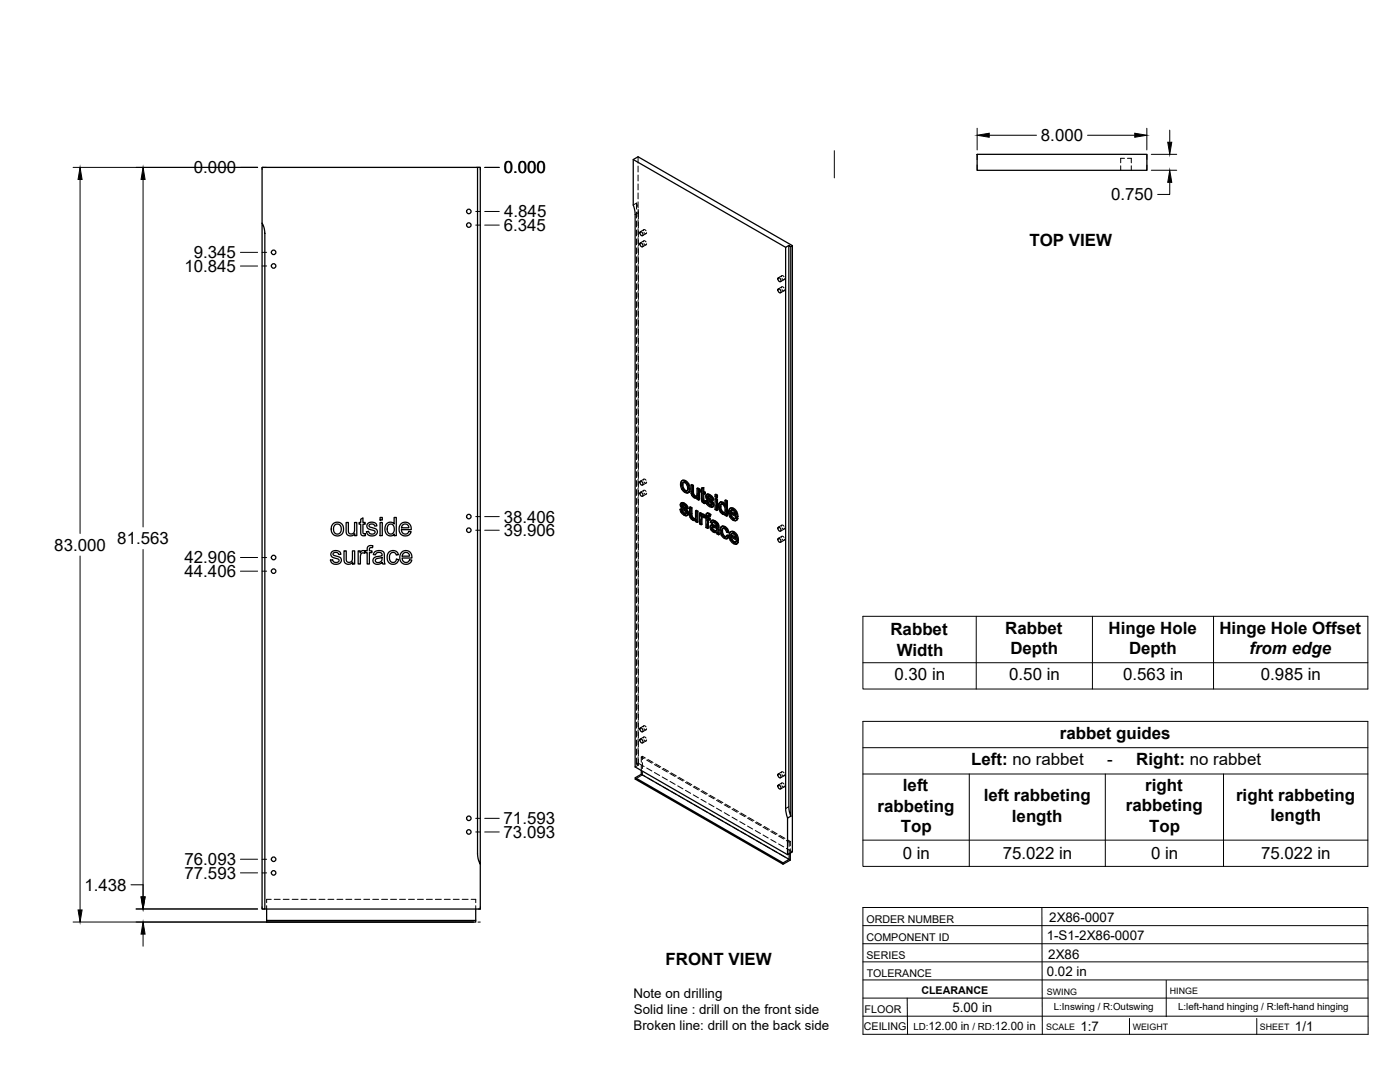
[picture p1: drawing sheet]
<svg xmlns="http://www.w3.org/2000/svg" width="559mm" height="432mm" viewBox="0 0 559 432" stroke-linecap="round" stroke-linejoin="round" font-family="sans-serif">
<!-- layer: Visible -->
<g fill="none" stroke="#000" stroke-width=".51">
<path d="M190.6 66.8h1.1v278.1l-.7-1.6-.4-2.5zM190.6 66.8h-86v22.2M252.8 63.7l60.8 35M390 61.6h67.8v6.4h-67.8zM104.6 89l.7 1.6 .4 2.5v269.7h-1.1zM255.6 96.9a.93 .93 0 0 1 .9 .6 .93 .93 0 0 1-.2 1l-.9-.8zM255.6 92.5a.93 .93 0 0 1 .9 .5 .93 .93 0 0 1-.2 1.1l-.9-.9zM314.9 98l.7 .4v227.3l-.7-3.8zM314.9 98l-1.3 .7v224M315.6 98.4l.7-.4v242l-2 1.1v-14.6l1.3-.8M316.3 98l-61.6-35.4-1.9 1.1v18.1l.7 3.8v220.5l60.8 35M310.6 115.3a.93 .93 0 0 1 1 .5 .93 .93 0 0 1-.3 1.1l-.8-.9z"/>
<path d="M310.6 110.8a.93 .93 0 0 1 1 .6 .93 .93 0 0 1-.3 1l-.8-.8zM255.6 196.5a.93 .93 0 0 1 .9 .5 .93 .93 0 0 1-.2 1.1l-.9-.9zM255.6 192a.93 .93 0 0 1 .9 .6 .93 .93 0 0 1-.2 1l-.9-.8zM272.2 191.8l.7-.2 .8 .2zM272.2 191.8a3.1 3.1 0 0 0 2.4 4.9l.3-.3M272.3 193.6l.3 1.5M272.6 195.1l.3-.2 .8 .8-.3 .2zM272.8 192.5l-.2 1M272.9 194.9l-.3-1.4-.3 .1 .1-.8a1.46 1.46 0 0 1 2 1.6l-.2 1.5h-.8M273.4 192l1 1a1.83 1.83 0 0 1 1 2M273.7 195.7l.5 .2M273.7 191.8l1.2 1.3"/>
<path d="M274.6 193.3l.5 1.9 .3-.2-.2 1.2M275.1 195.2l-.2 1.2 .3-.2-.6 .5M275.8 193.5l.7 .4 .3-.2v3.2M276.5 193.9v3.1l.3-.1 .3 .6M276.5 197.1l.3 .6 .3-.2 .5 .4M276.8 197.7l.4 .4h.9l-.3 .1M276.8 193.7l-.6-.3-.4 .1 .1 3.4 .9 1.6a1.04 1.04 0 0 0 1.5 .1M277.2 198.1l.6 .1M278.2 194.9l.6 .4 .4-.2v4.3l-.4 .2v-4.3M278.3 198.6v.7l.5 .3M278.3 198.6l-.3 .2M279.2 195.1l-.7-.4-.3 .2v2.6l-.4 .7"/>
<path d="M280 195.5l-.5 .1v.6l.5 .3v3.3l.6 .8 .7 .4 .3-.2-.1-.7-.6 .1M280 194.9l.9-.3v1.5M280.6 194.8v1.5l.3-.2 .6 .3M280.6 196.3l.6 .3 .3-.2v.6l-.3 .2v-.6M280.6 199.8l.7 .2M280.7 200l.8 .1M280.9 194.6l-.9 .3v1l-.5-.3M280.9 197v2.6M281.2 197.2l-.6-.3v2.8l.4 .1M281.6 199.9l.6 .2M282.1 197.4l.7-.2 .6 .2M282.3 198.3l.6 .5"/>
<path d="M282.4 198.6l.2 .3a1.68 1.68 0 0 1 1.7 1.1l.1 .2M282.4 197.2l-.4 .2M282.5 197.4h.9l.7 .6M282.5 199.9h-.9l.7 1.5 1.3 1 .9-.2M282.6 198.9l1.5 1.4 .3-.1 .4 .6M282.6 198v.1M282.7 198.4l-.4-.3 1 .3 .6 1 .6 .3M282.8 197.2l-.9 .3-.2 .9 .5 .9 1.7 1.7-.1 .7M283 197.6l.8 .6 .3-.2 .5 .7M283.8 198.2l.5 .7 .3-.2 .2 .8-.3 .2-.2-.8M285.4 199.1l.3-.2 .7 .3-.4 .2zM285.4 197.4l.3-.2 .7 .4-.4 .2z"/>
<path d="M285.4 199.1v4.2l.6 .4M285.4 197.4v.9l.6 .3M286.4 199.2v4.3l-.4 .2v-4.3M286.4 197.6v.8l-.4 .2v-.8M289.4 199.7l.6 .4 .3-.2v5.9l-.3 .2v-5.9M290.3 199.9l-.6-.4-.3 .2v2.1l-.5-.6M133 209a2.47 2.47 0 0 1 2.8-.4 2.47 2.47 0 0 1 1.3 2.5 2.49 2.49 0 0 1-1.1 2.4 2.49 2.49 0 0 1-2.6 .1l-.2-.2a3.2 3.2 0 0 1-.2-4.4zM133.7 209.5l.3-.2a2 2 0 0 1 2.3 1.4 2 2 0 0 1-1.2 2.4 2.04 2.04 0 0 1-2-1.3 2.04 2.04 0 0 1 .6-2.3zM137.3 219.8h.9v3a1.32 1.32 0 0 0 1.3 1.7 1.32 1.32 0 0 0 1.2-1.8v-2.9h.9v5.3h-.8v-.8a1.87 1.87 0 0 1-2.3 .9 1.87 1.87 0 0 1-1.2-2.1zM138.2 208.5h.8v2.9a1.31 1.31 0 0 0 1.3 1.7 1.31 1.31 0 0 0 1.2-1.8v-2.8h.9v5.3h-.8v-.8a1.87 1.87 0 0 1-2.2 .8 1.87 1.87 0 0 1-1.2-2zM143 219.8h.8v.8a1.27 1.27 0 0 1 2-.6l.8-.2v-.5a1.52 1.52 0 0 1 .7-1.5 1.52 1.52 0 0 1 1.5 0l-.1 .8a.81 .81 0 0 0-.9 0 .81 .81 0 0 0-.4 .8v.4h1.1v.7h-1.1v4.6h-.8v-4.6h-.8v-.4l-.3 .7-.4-.1a1.21 1.21 0 0 0-1.3 1.6v2.8h-.8zM144 207.2l.9-.5v1.8h.9v.7h-.9v3.5l.9 .3 .1 .8h-.7a1.16 1.16 0 0 1-1.2-1.6v-3h-.7v-.7h.7z"/>
<path d="M146.8 209a2.21 2.21 0 0 1 3.6 .9l-.8 .1a1.1 1.1 0 0 0-1.2-1 1.1 1.1 0 0 0-1 1.1l.7 .4a2.95 2.95 0 0 1 2.4 1.1 2.15 2.15 0 0 1-1.3 2.2 2.15 2.15 0 0 1-2.5-.6l-.4-1 .9-.2a1.23 1.23 0 0 0 1.2 1.2 1.23 1.23 0 0 0 1.2-1.2l-.8-.4a2.34 2.34 0 0 1-2.3-1.3zM151.7 208.5h.9v5.3h-.9zM151.7 206.5h.9v1h-.9zM154.2 209.1a2 2 0 0 1 3.1 0v-2.6h.9v7.3h-.8v-.7a2.16 2.16 0 0 1-2.7 .5 2.16 2.16 0 0 1-1.1-2.5zM155 209.5l.3-.2a1.8 1.8 0 0 1 1.9 .7 1.8 1.8 0 0 1 .1 2l-.1 .2a1.45 1.45 0 0 1-1.8 .8 1.45 1.45 0 0 1-.9-1.9zM160 209.1a2.45 2.45 0 0 1 2.9-.4 2.45 2.45 0 0 1 1.2 2.7h-3.9l.1 .7a1.49 1.49 0 0 0 1.5 1 1.49 1.49 0 0 0 1.4-1l.9 .1a2.57 2.57 0 0 1-3.5 1.4 2.57 2.57 0 0 1-1.1-3.6zM160.7 209.5l.6-.3a1.45 1.45 0 0 1 1.9 1.4h-2.9zM271.4 203.3l.6 .2M271.9 200.8l.8-.2 .5 .2M272 203.5l.4-.2 .2 .9-.3 .1zM272.1 201.7l.7 .5M272.2 202l.2 .4a1.68 1.68 0 0 1 1.7 1l.2 .2"/>
<path d="M272.3 200.6l-.5 .2M272.3 204.3l.7 .7h.8M272.3 200.8h.9l.8 .6M272.4 203.3h-1l.7 1.5 1.3 1 .9-.1M272.4 202.4l1.5 1.3 .4-.1 .4 .6M272.5 201.4l-.1 .1M272.5 201.8l-.3-.3 1 .3 .5 1 .7 .3M272.6 204.2l.7 .6M272.7 200.6l-1 .3-.2 .8 .6 1.1 1.6 1.6-.1 .7M272.9 201l.7 .6 .4-.2 .5 .7M273 205l.6 .1M273.6 201.6l.6 .7 .3-.2 .2 .8-.3 .2-.2-.8"/>
<path d="M273.7 205.1h-.1M273.9 203.7l.4 .7 .4-.2 .1 .7M274.3 204.4l.2 .7 .3-.2-.2 .6M274.5 205.1l-.2 .6 .3-.2-.4 .3M275.2 202.5l.7 .3 .3-.2v3.2M275.9 202.8v3.1l.3-.1 .3 .6M275.9 206l.3 .6 .3-.2 .4 .4M276.2 206.6l.4 .4h.9M276.2 202.6l-.7-.3-.3 .2 .1 3.5 .9 1.4a1.07 1.07 0 0 0 1.5 .1M276.6 207l.6 .2M277.5 207l-.3 .2M277.6 203.8l.7 .4 .3-.2v4.3l-.3 .2v-4.3"/>
<path d="M277.7 207.5v.7l.6 .3M277.7 207.6l-.2 .1M278.6 204l-.7-.4-.3 .2v2.8l-.4 .6M279.2 204.8l.6 .3 .3-.2v.5M279.8 205.1v.6l.7-.5 .4 .1M280 206.4l.2 2.8-.3 .2v-2.2M280.1 204.9l-.6-.3-.3 .2v4.3l.7 .3M280.2 205.4l.7-.1 .6 .5M280.3 206.1v.1M280.5 205.2l-.4 .2M280.6 205.4l.6 .5M281 206.6l-.8-.5-.2 .3 .3-.2-.1 .8"/>
<path d="M281.2 200.3l.1 .7M281.2 206.5l.6 .3v3.7l.6 .4M281.2 206.5v-.4l-.2 .5M281.2 206.5l-.2 .1M281.5 205.7l.3 .1M282.2 204.9h.9l.6 .4M282.2 200.1l.3-.2 .3 .9-.3 .1zM282.4 206.6l.7 .4 .3-.2v.6l-.3 .2v-.6M282.5 204.7l-.5 .2M282.5 200.9l.7 .6h.8M282.7 207.3v3.4l-.3 .2v-3.7l.7 .4M282.7 205.7v.7"/>
<path d="M282.8 205.1l.6 .4 .3-.2-.4 .8 .1-.6M282.8 200.8l.7 .6M283.1 204.9l-.6-.2-.5 .2-.2 1.3-.6-.3 .3-.2M283.2 201.5l.6 .2M283.3 206.1a.45 .45 0 0 0-.5-.4 .45 .45 0 0 0-.4 .5v.4l.3-.2 .7 .4M283.8 209.6l.8-.2 1.4 .6M283.9 201.7h-.1M284.1 210.7l.2 .6 .3-.2 .5 .5M284.1 200.3l.4 .7 .3-.2 .2 .7M284.2 210.4l-.1 .3 .3-.2 .2 .6M284.2 209.4l-.5 .3M284.3 211.3l.5 .5h1"/>
<path d="M284.3 210.3l-.1 .1M284.4 207.8l.8 .3 .3-.2 .8 .6M284.4 210.3l.8 .3a.71 .71 0 0 1 .8 .6 .71 .71 0 0 1-.5 .8M284.4 210.3l-.2 .1M284.4 210.3v.2M284.5 201l.2 .7 .3-.2-.2 .6M284.5 208.4l-.4 .5a1.06 1.06 0 0 1 1.2-.3 1.06 1.06 0 0 1 .7 1.1v.5l-1.7-.6M284.6 209.4h-.4l-.7 .5 .2 1.4 1.1 1.1h1.2l.2 .6 .6 .4M284.7 201.7l-.2 .5 .3-.1-.5 .3M284.7 207.6l-.8 .2M284.8 211.8h1M285.2 208.1l.8 .6 .3-.2 .4 .6"/>
<path d="M285.5 207.9l-.8-.3-.9 .3-.3 .5 .6 .5M286 208.7l.4 .6 .3-.2 .2 .6M286.4 209.3l.2 .5 .3-.1 .1 2.9M286.6 209.8l.1 3 .3-.2 .1 .7-.3 .1-.1-.6M287.4 202.4l.3 1.4M287.5 200.4l1.2 .1 .6 .5M287.7 201.3l.9 .1 .8 1.5-.1 1.5-.4 .3-.5-.1M287.7 201.3l-.3 1.1 .3-.2 .3 1.4M287.7 203.8l.3-.2 .8 .8-.4 .2zM287.8 201.2l-.1 .1M287.8 200.3l-.5 .3M288 201.2l-.3 1"/>
<path d="M288.1 212a1.27 1.27 0 0 0 .7 1.5l.6 .6M288.2 210.1l.9 .3 .3-.2 1 .9M288.4 213.4l.7 .8h.8M288.4 200.7l.5 .5 .5-.1M288.5 209.9l-.6 .3M288.6 210.8l-.2 1M288.7 200.5l-.7-.2-.5 .1a3 3 0 0 0 .3 4.3l.3 .2a.92 .92 0 0 0 1.3 .2M288.8 204.4l.4 .1M289.1 210.4l1 .9 .3-.2 .5 1.3-.3 .2-.5-1.3M289.4 205.1v.6l.6 .3M289.4 205.1l-.2 .2M289.4 210.2l-.8-.3-.4 .2a2.55 2.55 0 0 0-.1 3.8l1 .9 1 .2"/>
<path d="M290 213.7l.6 .4M290.6 212.6l-.6-.3-.5-1a.81 .81 0 0 0-1.1-.4 .81 .81 0 0 0-.3 1.1l.3-.2 .3 1.4M290.6 214.1l.4-.1-.3 .6-.6 .4zM291 214l-.7-.5-.6 .8-.6-.1M291.3 202.9l.7-.1a2.06 2.06 0 0 1 2 1.4M291.5 204.3l2 1.2-.7-1.7a.7 .7 0 0 0-.9-.3 .7 .7 0 0 0-.4 .8l.3-.2 1.7 1M291.5 212.3l.7-.1a2.11 2.11 0 0 1 2.1 1.3M291.7 213.7l2.1 1.1-.8-1.6a.73 .73 0 0 0-.8-.3 .73 .73 0 0 0-.5 .8l.3-.2 1.7 1M291.8 206.1l.8 .9 .8-.1M291.8 205.1l.3 .9M292 203.5l-.2 .6M292 215.5l.8 .8h.8"/>
<path d="M292 214.4l.3 .9M292.2 212.9l-.2 .6M292.5 203.1l1 .8a2.04 2.04 0 0 1 1 2.2M292.6 207l.6 .1M292.7 212.4l1 .9a2.1 2.1 0 0 1 1 2.2M292.8 216.3l.5 .2M292.8 202.9l-1.1-.2-.9 1 .2 1.8 1 1.7a1.19 1.19 0 0 0 1.1 .7 1.19 1.19 0 0 0 1.1-.8l.3-.2M293 212.2l-1.2-.1-.6 .5-.2 .7 .2 1.8 1 1.5a1.19 1.19 0 0 0 1.1 .6 1.19 1.19 0 0 0 1.1-.7l.3-.2M293.3 207l-.1 .1M293.5 216.4l-.2 .1M293.5 206.7l.7 .4M293.7 204.3l.5 2 .3-.2-.3 .2"/>
<path d="M293.7 216l.7 .5M293.9 213.7l.5 1.9 .3-.1-.3 .1M294.2 206.5l-2.8-1.6 .4 1.2 .3-.1 .8 .8M294.4 215.8l-2.8-1.6 .4 1.3 .3-.2 .8 .9M294.5 206.9l-.7 .8M294.5 206.9l-.6-.4-.7 .6M294.7 216.3l-.7 .8M294.7 216.3l-.7-.5-.7 .7M310.6 210.4a.93 .93 0 0 1 1 .6 .93 .93 0 0 1-.3 1l-.8-.9zM310.6 214.9a.93 .93 0 0 1 1 .5 .93 .93 0 0 1-.3 1.1l-.8-.9zM132.3 220.4l.1-.1a2.21 2.21 0 0 1 3.7 .9l-.9 .1a1.1 1.1 0 0 0-1.2-.9 1.1 1.1 0 0 0-1 1l1.2 .5a2.13 2.13 0 0 1 2 1.2 2.2 2.2 0 0 1-1.5 2.1 2.2 2.2 0 0 1-2.5-.8l-.3-.9 .9-.1a1.23 1.23 0 0 0 1.2 1.2 1.23 1.23 0 0 0 1.2-1.3l-.8-.4a2.34 2.34 0 0 1-2.3-1.3zM149.5 220.3l1.1-.5 1.2-.1 .9 .3 .6 .7 .4 4.4h-.9l-.2-.6-1.4 .7a1.65 1.65 0 0 1-2.3-1.4 1.65 1.65 0 0 1 2-1.7l.6-.1a.77 .77 0 0 0 1-.8 .77 .77 0 0 0-1-.7 1.28 1.28 0 0 0-1.6 .9l-.9-.1z"/>
<path d="M150 223.2l1.6-.5a.49 .49 0 0 1 .7-.2 .49 .49 0 0 1 .2 .6 1.43 1.43 0 0 1-1.1 1.3 1.43 1.43 0 0 1-1.6-.7zM155.2 220.4a2.26 2.26 0 0 1 3.8 1l-.8 .1a1.44 1.44 0 0 0-1.9-.9 1.44 1.44 0 0 0-.9 1.9l.2 1a1.35 1.35 0 0 0 1.5 .9 1.35 1.35 0 0 0 1.1-1.2l.9 .1-.3 .9a2.45 2.45 0 0 1-3.2 .6 2.45 2.45 0 0 1-1-3.1zM160.3 220.5a2.45 2.45 0 0 1 2.9-.5 2.45 2.45 0 0 1 1.2 2.7h-3.9l.1 .7a1.49 1.49 0 0 0 1.4 1.1 1.49 1.49 0 0 0 1.5-1.1l.9 .1a2.58 2.58 0 0 1-3.6 1.4 2.58 2.58 0 0 1-1-3.6zM161 220.9l.5-.4a1.45 1.45 0 0 1 2 1.5h-3zM255.6 290.5a.93 .93 0 0 1 .9 .5 .93 .93 0 0 1-.2 1.1l-.9-.9zM255.6 294.9a.93 .93 0 0 1 .9 .6 .93 .93 0 0 1-.2 1l-.9-.8zM256 307.5v1.5l-2.4 1.4v.5l59 34v-.5l-59-34M256 309l59 34-2.4 1.4M310.6 308.8a.93 .93 0 0 1 1 .6 .93 .93 0 0 1-.3 1l-.8-.8zM310.6 313.3a.93 .93 0 0 1 1 .6 .93 .93 0 0 1-.3 1l-.8-.9zM313.6 322.6l.8 3.8M191.7 344.9v17.9h-86"/>
<path d="M315 340.7v2.3M315.4 340.4v2.8l-2.8 1.7M106.4 362.8v5.2h83.5v-.7h-83.5M189.9 362.8v4.5"/>
<circle cx="187.1" cy="89.8" r=".9"/>
<circle cx="187.1" cy="84.4" r=".9"/>
<circle cx="109.2" cy="106.1" r=".9"/>
<circle cx="109.2" cy="100.7" r=".9"/>
<circle cx="187.1" cy="206.2" r=".9"/>
<circle cx="187.1" cy="211.6" r=".9"/>
<circle cx="109.2" cy="222.5" r=".9"/>
<circle cx="109.2" cy="227.9" r=".9"/>
<circle cx="187.1" cy="332" r=".9"/>
<circle cx="187.1" cy="326.6" r=".9"/>
<circle cx="109.2" cy="342.9" r=".9"/>
<circle cx="109.2" cy="348.4" r=".9"/>
</g>
<!-- layer: Hidden -->
<g fill="none" stroke="#000" stroke-width=".4">
<path d="M254.7 62.6v2.5M254.7 66.3v2.3M254.7 69.9v2.3M254.7 73.4v2.4M254.7 77v2.4M447.3 66.2v1.8M448.8 63.2h-1.5v1.8M450 63.2h1.5v1.8M451.5 66.2v1.8M254 81.1l.4 1.3M254 81.1v2.3M254 84.6v2.4"/>
<path d="M254 88.2v2.4M254 91.8v2.4M254 95.4v2.3M254 98.9v2.4M254 81.1l-1.2 .7M254.7 80.6v2.3M254.7 84.1v2.4M254.7 87.7v2.4M254.7 91.3v2.4M254.7 94.8v2.4M254.7 98.4v2.4M254.7 83.5l.1 3.9"/>
<path d="M254.8 88.6v2.3M254.8 92.1v2.4M254.8 95.7v2.4M254.8 99.3v2.3M256.8 96.5l.4-.4 .7 .4M256.8 92.1l.4-.5 .7 .5M257 96.1l-1.5 .8M257 91.7l-1.5 .8M257 97.2l.8 .5 .3-.4M257 92.8l.7 .5 .4-.5M257.9 97.7l-1.4 .8M257.9 93.2l-1.4 .9"/>
<path d="M254 102.5v2.4M254 106.1v2.4M254 109.6v2.4M254 113.2v2.4M254 116.8v2.4M254.7 102v2.4M254.7 105.6v2.4M254.7 109.1v2.4M254.7 112.7v2.4M254.7 116.3v2.4M254.7 119.8v2.4M254.8 102.8v2.4"/>
<path d="M254.8 106.4v2.4M254.8 110v2.4M254.8 113.6v2.3M254.8 117.1v2.4M311.9 114.9l.4-.5 .6 .5M311.9 110.4l.4-.4 .6 .5M312.1 114.5l-1.5 .8M312.1 110l-1.5 .8M312.1 115.6l.6 .5 .5-.5M312.1 111.1l.6 .5 .5-.4M313 116l-1.4 .9M313 111.6l-1.4 .8"/>
<path d="M254 120.4v2.3M254 123.9v2.4M254 127.5v2.4M254 131.1v2.4M254 134.6v2.4M254 138.2v2.4M254.7 123.4v2.4M254.7 127v2.4M254.7 130.6v2.3M254.7 134.1v2.4M254.7 137.7v2.4M254.8 120.7v2.4"/>
<path d="M254.8 124.3v2.3M254.8 127.8v2.4M254.8 131.4v2.4M254.8 135v2.4M254.8 138.6v2.3M254 141.8v2.4M254 145.4v2.3M254 148.9v2.4M254 152.5v2.4M254 156.1v2.4M254 159.6v2.4M254.7 141.3v2.4"/>
<path d="M254.7 144.8v2.4M254.7 148.4v2.4M254.7 152v2.4M254.7 155.6v2.3M254.7 159.1v2.4M254.8 142.1v2.4M254.8 145.7v2.4M254.8 149.3v2.4M254.8 152.8v2.4M254.8 156.4v2.4M254.8 160v2.4M254 163.2v2.4"/>
<path d="M254 166.8v2.4M254 170.3v2.4M254 173.9v2.4M254 177.5v2.4M254.7 162.7v2.4M254.7 166.3v2.4M254.7 169.8v2.4M254.7 173.4v2.4M254.7 177v2.4M254.8 163.6v2.3M254.8 167.1v2.4M254.8 170.7v2.4"/>
<path d="M254.8 174.3v2.4M254.8 177.8v2.4M254 181.1v2.4M254 184.6v2.4M254 188.2v2.4M254 191.8v2.4M254 195.4v2.3M254 198.9v2.4M254.7 180.6v2.3M254.7 184.1v2.4M254.7 187.7v2.4M254.7 191.3v2.4"/>
<path d="M254.7 194.9v2.3M254.7 198.4v2.4M254.8 181.4v2.4M254.8 185v2.4M254.8 188.6v2.3M254.8 192.1v2.4M254.8 195.7v2.4M254.8 199.3v2.4M256.8 196.1l.4-.5 .7 .5M256.8 191.6l.4-.4 .7 .5M257 195.7l-1.5 .8M257 191.2l-1.5 .8"/>
<path d="M257 196.8l.7 .5 .4-.5M257 192.3l.7 .5 .4-.4M257.9 197.2l-1.4 .9M257.9 192.8l-1.4 .8M271.9 193.1l.5 1.9-.3 .2M272.4 195l1.3 1.3-.3 .2M272.5 191.6l-.9 1.7M272.8 192.5l-.2 .1M272.9 192.4h.8l-.3 .2M273.7 192.4l.8 .9-.3 .2M273.7 196.3l.9 .3-.3 .2M274.5 195.8l-.3 .1"/>
<path d="M274.5 193.3l.3 1.4-.3 .2M274.8 194.7l-.1 .8-.5 .5M274.9 196.5l-.3 .1M276.2 193.4v3.3l-.3 .2M276.2 196.7l.2 .7-.3 .2M276.4 197.4l.4 .6-.3 .2M276.8 198l.6 .5-.3 .2M277.4 198.5l.7 .2 .5-.3-.2 .2M278.1 198.1h.1M278.3 198l-.4 .2M278.4 197.8l-.3 .3M278.5 194.7v2.8l-.4 .5"/>
<path d="M278.6 198.4v.7l-.3 .2M278.6 199.1l.6 .3M279.8 196l.5 .3-.3 .2M279.8 195.5v.5l-.3 .2M280 195.5l.3 .2M280.3 196.3l.1 3.4-.4 .2M280.3 194.7v1l-.3 .2M280.4 199.7l.2 .5-.3 .1M280.6 196.9l.3-.2v.3M280.9 196.7l.6 .3M281.9 199.7l.5 1.3-.3 .2M282 197.9l.1 .6-.3 .2"/>
<path d="M282.1 197.4l-.4 .7M282.1 198.5l.5 .7-.4 .1M282.3 197.2l-.5 .4M282.5 198l.3-.2-.2 .2M282.6 199.2l1.5 1.5-.3 .2M282.7 197.9l-.3 .2M282.8 197.8l.6 .2-.3 .2M283.4 198l.6 .6-.3 .1M284 198.6l.2 .6-.3 .2M284.2 199.2l.6 .3M285.7 197.2v.9l-.3 .2M285.7 198.9v1.5"/>
<path d="M285.7 198.1l.7 .3M289.7 199.5v2.2l-.3 .1M254 202.5v2.4M254 206.1v2.3M254 209.7v2.3M254 213.2v2.4M254 216.8v2.4M254.7 202v2.4M254.7 205.6v2.3M254.7 209.1v2.4M254.7 212.7v2.4M254.7 216.3v2.4"/>
<path d="M254.7 219.9v2.3M254.8 202.8v2.4M254.8 206.4v2.4M254.8 210v2.4M254.8 213.6v2.3M254.8 217.1v2.4M271.7 203.1l.5 1.3-.3 .2M271.8 201.3l.2 .6-.3 .2M271.9 200.8l-.4 .7M272 201.9l.4 .7-.3 .2M272.1 200.6l-.5 .4M272.2 204.4l1.1 1-.3 .2"/>
<path d="M272.3 201.4l.3-.1-.1 .1M272.4 202.6l1.6 1.5-.3 .2M272.6 201.3l-.4 .2M272.6 201.3l.6 .1-.3 .2M273.2 201.4l.6 .6-.3 .1M273.3 205.4l.8 .3-.3 .1M273.8 205h.2M273.8 202l.3 .6-.4 .2M274 204.1l.2 .5-.3 .2M274 204.9l-.3 .2 .3-.1M274.1 202.6l.6 .3M274.2 204.6l-.2 .4"/>
<path d="M274.5 205.6l-.4 .1M275.5 202.3l.1 3.3-.3 .2M275.6 205.6l.2 .7-.3 .2M275.8 206.3l.4 .6-.3 .2M276.2 206.9l.6 .5-.3 .2M276.8 207.4l.7 .2 .5-.3-.2 .2M277.5 207h.1M277.7 206.9l-.4 .2M277.8 206.7l-.3 .3M277.9 203.6v2.7l-.4 .6M278 207.3v.7l-.3 .2M278 208l.6 .3"/>
<path d="M279.5 207.3v1.6l-.3 .2M279.5 208.9l.7 .3M279.5 204.6v1.5M280.1 206.1l.8-.1-.3 .2M280.1 205.4v.1M280.3 206.1l.2-.2-.3 .2M280.4 205.2l-.6 .5M280.6 200.2l.5 .4-.3 .2M280.9 206l.4 .4M281.1 200.6l.5 .2M281.2 206.1l.3-.1-.2 .4M281.5 206.3l.6 .3-.3 .2"/>
<path d="M281.5 206l-.2 .4M281.5 205.8l-.3 .2M281.8 205.8l.3 .2M282.1 209.1v1.2l-.3 .2M282.1 210.3l.6 .4M282.1 206.6v1.3M282.2 205l-.1 1-.3 .2M282.3 204.8l-.5 .4M282.4 201l1.1 1-.3 .2M282.4 207.2l.3-.2v.3M282.5 205.7l.4-.2-.2 .2M282.7 207l.7 .4"/>
<path d="M282.9 205.5l.4 .1-.4 .2M283.3 205.6l.3 .3M283.5 202l.8 .2-.3 .2M283.7 210.1l.4 1.1-.4 .2M283.8 208.3l.6 .4M283.8 209.6l-.4 .7M284 201.5h.1M284 209.5l-.5 .3M284.1 211.2l.9 .9-.3 .2M284.1 207.7l-.6 .7M284.1 200.7l.2 .5-.3 .2M284.2 201.5l-.3 .2 .2-.2"/>
<path d="M284.2 207.6l-.4 .3M284.3 201.2l-.2 .3M284.4 208.4l.4-.1-.3 .1M284.5 210.2l.2-.1zM284.6 210.1l-.3 .2 .2-.1M284.6 202.2h-.3M284.7 210.1l1.6 .5-.3 .2M284.8 208.3l.6 .1-.3 .2M285 212.1l.7 .3-.3 .2M285.4 208.4l.7 .7-.3 .2M285.7 212.4l.7-.1-.4 .1M285.7 201.6v1.6l-.3 .1"/>
<path d="M285.7 203.2l.7 .3M286 210h.3M286 211.7l-.3 .2M286.1 209.1l.2 .7-.3 .2M286.2 211.5l-.4 .3M286.3 210.6l-.1 .9-.3 .2M286.3 209.8l-.3 .4M286.4 212.3l.1 .6-.3 .1M286.5 212.9l.6 .4M287.1 201.8l.2 1.3-.3 .2M287.3 200.7l-.2 1.1-.3 .2M287.3 203.1l.6 1.1-.4 .2"/>
<path d="M287.6 200.4l-.6 .5M287.7 211.5l.5 1.9-.3 .2M287.9 204.2l.8 .8-.3 .2M287.9 210.4l-.2 1.1-.3 .1M288 201.1h.7l-.3 .2M288 201.1l-.2 .1M288 201.1v.1M288.2 213.4l1.2 1.3-.3 .1M288.2 210l-.6 .5M288.6 210.8l-.2 .1M288.7 210.7l.8 .1-.4 .2M288.7 205l.6 .2 .4-.3-.2 .2"/>
<path d="M288.7 201.1l.8 .8-.4 .2M289.4 201.1l.3 .6M289.4 214.7l1 .1M289.5 210.8l.5 .5-.3 .2M289.5 204.4l-.3 .1M289.5 201.9l.3 1.5-.4 .2M289.7 204.9v.6l-.3 .2M289.7 205.5l.6 .3M289.8 203.4l-.2 .8-.5 .4M290 211.3l.3 .8-.3 .2M290 214.1l-.1 .1M290.3 212.1l.6 .3"/>
<path d="M290.3 213.5l-.6 .8M291.1 204.2l.5 1.9-.3 .1M291.3 213.5l.5 1.9-.3 .2M291.4 204.9l.4-.2v.4M291.6 206.1l1.3 1.3-.4 .2M291.6 202.8l-.8 1.5M291.6 214.2l.4-.1v.3M291.8 204.7l2.7 1.6M291.8 215.4l1.3 1.3-.3 .2M291.8 212.1l-.5 1.4-.3 .2M292 214.1l2.7 1.5M292 203.5l-.2 .1"/>
<path d="M292.1 203.4l.7 .1-.3 .2M292.2 212.9h-.2M292.3 212.8l.8 .1-.4 .1M292.8 203.5l.8 .8-.3 .2M292.9 207.4l1 .2-.3 .2M293.1 212.9l.7 .7-.3 .3M293.1 216.7l1 .3-.3 .2M293.5 206.9h-.1M293.5 205.1l.4 .2M293.6 206.9l-.3 .1 .2-.1M293.6 204.3l.3 1-.4 .2M293.7 216.3h-.1"/>
<path d="M293.7 214.5l.4 .2M293.8 216.2l-.3 .2 .2-.1M293.8 213.7l.3 1-.3 .1M293.9 206.5l-.4 .4M294 215.8l-.3 .5M294.1 207.5l-.2 .1M294.3 216.9l-.2 .1M311.9 210l.4-.5 .6 .5M311.9 214.4l.4-.4 .6 .5M312.1 209.6l-1.5 .8M312.1 214l-1.5 .9M312.1 210.7l.6 .5 .5-.5"/>
<path d="M312.1 215.1l.8 .5 .3-.4M313 211.1l-1.4 .9M313 215.6l-1.4 .8M254 220.4v2.3M254 223.9v2.4M254 227.5v2.4M254 231.1v2.4M254 234.7v2.3M254 238.2v2.4M254.7 223.4v2.4M254.7 227v2.4M254.7 230.6v2.4"/>
<path d="M254.7 234.1v2.4M254.7 237.7v2.4M254.8 220.7v2.4M254.8 224.3v2.4M254.8 227.8v2.4M254.8 231.4v2.4M254.8 235v2.4M254.8 238.6v2.3M254 241.8v2.4M254 245.4v2.4M254 248.9v2.4M254 252.5v2.4"/>
<path d="M254 256.1v2.4M254 259.7v2.3M254.7 241.3v2.4M254.7 244.9v2.3M254.7 248.4v2.4M254.7 252v2.4M254.7 255.6v2.4M254.7 259.1v2.4M254.8 242.1v2.4M254.8 245.7v2.4M254.8 249.3v2.4M254.8 252.9v2.3"/>
<path d="M254.8 256.4v2.4M254.8 260v2.4M254 263.2v2.4M254 266.8v2.4M254 270.4v2.4M254 273.9v2.4M254 277.5v2.4M254.7 262.7v2.4M254.7 266.3v2.4M254.7 269.9v2.3M254.7 273.4v2.4M254.7 277v2.4"/>
<path d="M254.8 263.6v2.3M254.8 267.1v2.4M254.8 270.7v2.4M254.8 274.3v2.4M254.8 277.9v2.3M254 281.1v2.4M254 284.6v2.4M254 288.2v2.4M254 291.8v2.4M254 295.4v2.4M254 298.9v2.4M254.7 280.6v2.4"/>
<path d="M254.7 284.1v2.4M254.7 287.7v2.4M254.7 291.3v2.4M254.7 294.9v2.3M254.7 298.4v2.4M254.8 281.4v2.4M254.8 285v2.4M254.8 288.6v2.4M254.8 292.1v2.4M254.8 295.7v2.4M254.8 299.3v2.4M256.8 290.1l.4-.5 .7 .5"/>
<path d="M256.8 294.5l.4-.4 .7 .5M257 289.6l-1.5 .9M257 294.1l-1.5 .8M257 290.8l.8 .5 .3-.5M257 295.2l.7 .5 .4-.4M257.9 291.2l-1.4 .9M257.9 295.7l-1.4 .8M254 304.9l.8 .4M254 302.5v2.4M254.7 302v2.5M254.7 304.5l-.7 .4M254.7 304.5l2.4 1.4"/>
<path d="M254.8 302.9v2.4M254.8 305.3l-1.3 .8M256 305.4v2.1M256 302.1l1.1 .6M256.4 303.2v-1.4l-.4 .3v2.1M256.4 309.2l-2.8 1.7M256.4 304.4v2.3M256.4 307.9v1.3M256.4 301.8l1.2 .7M256.4 309.2l1.2 .7M258.1 303.3l2.1 1.2M258.1 306.5l2.1 1.2"/>
<path d="M258.6 303.1l2 1.2M258.6 310.5l2 1.2M261.2 305.1l2.1 1.2M261.2 308.3l2.1 1.2M261.7 304.9l2 1.1M261.7 312.3l2 1.2M264.3 306.9l2.1 1.2M264.3 310.1l2.1 1.2M264.8 306.6l2 1.2M264.8 314.1l2 1.2M267.4 308.7l2.1 1.2M267.4 311.8l2.1 1.2"/>
<path d="M267.9 308.4l2 1.2M267.9 315.8l2 1.2M270.5 310.5l2.1 1.2M270.5 313.6l2.1 1.2M271 310.2l2 1.2M271 317.6l2 1.2M273.6 312.3l2.1 1.2M273.6 315.4l2.1 1.2M274.1 312l2 1.2M274.1 319.4l2 1.2M276.7 314l2.1 1.2M276.7 317.2l2.1 1.2"/>
<path d="M277.2 313.8l2 1.2M279.8 315.8l2.1 1.2M279.8 319l2.1 1.2M280.3 315.6l2 1.2M282.9 317.6l2.1 1.2M283.4 317.4l2 1.1M286 319.4l2.1 1.2M286.4 319.1l2.1 1.2M311.9 308.4l.4-.4 .6 .5M311.9 312.9l.4-.5 .6 .5M312.1 308l-1.5 .8M312.1 312.5l-1.5 .8"/>
<path d="M312.1 309.1l.6 .5 .5-.4M312.1 313.6l.6 .5 .5-.5M313 309.6l-1.4 .8M313 314l-1.4 .9M277.2 321.2l2 1.2M280.3 323l2 1.2M282.9 320.8l2.1 1.1M283.4 324.8l2 1.1M286 322.5l2.1 1.2M286.4 326.5l2.1 1.2M289.1 321.2l2 1.2M289.1 324.3l2 1.2"/>
<path d="M289.5 320.9l2.1 1.2M289.5 328.3l2.1 1.2M292.2 323l2 1.1M292.2 326.1l2 1.2M292.7 322.7l2 1.2M292.7 330.1l2 1.2M295.3 324.7l2 1.2M295.3 327.9l2 1.2M295.7 324.5l2.1 1.2M295.7 331.9l2.1 1.2M298.4 326.5l2 1.2M298.4 329.7l2 1.2"/>
<path d="M298.8 326.3l2.1 1.1M298.8 333.7l2.1 1.2M301.5 328.3l2 1.2M301.5 331.4l2 1.2M301.9 328l2.1 1.2M301.9 335.4l2.1 1.2M304.6 330.1l2 1.2M304.6 333.2l2 1.2M305 329.8l2.1 1.2M305 337.2l2.1 1.2M307.7 331.9l2 1.2M307.7 335l2 1.2"/>
<path d="M308.1 331.6l2.1 1.2M308.1 339l2.1 1.2M310.8 333.7l2 1.1M310.8 336.8l2 1.2M311.2 333.4l2.1 1.2M313.9 335.4l1.1 .7 .4-.3M313.9 338.6l2.4 1.4M314.3 335.2l1.1 .6M315 336.1v1.7M315 339v1.7M315.4 335.8v1.7M315.4 338.7v1.7"/>
<path d="M108.3 358.9h-1.9v1.3M109.5 358.9h2.3M113 358.9h2.4M116.6 358.9h2.4M120.2 358.9h2.4M123.7 358.9h2.4M127.3 358.9h2.4M130.9 358.9h2.4M134.5 358.9h2.3M138 358.9h2.4M141.6 358.9h2.4M145.2 358.9h2.4"/>
<path d="M148.8 358.9h2.3M152.3 358.9h2.4M155.9 358.9h2.4M159.5 358.9h2.3M163 358.9h2.4M166.6 358.9h2.4M170.2 358.9h2.4M173.8 358.9h2.3M177.3 358.9h2.4M180.9 358.9h2.4M184.5 358.9h2.4M188 358.9h1.9v1.3"/>
<path d="M311.2 340.8l2.1 1.2M314.3 342.6l1.1 .6M106.4 361.4v1.4M189.9 361.4v1.4"/>
</g>
<!-- layer: Reference -->
<g fill="none" stroke="#000" stroke-width=".4">
<path d="M104.6 66.8h1.8M105.5 66.8h-.9v.9M189.9 66.8h1.8M190.8 66.8h.9v.9M390 61.6v2.1M390 65.8v2.2M457.8 61.6v2.1M457.8 65.8v2.2M189.9 84.4h1.8M189.9 89.8h1.8M104.6 100.7h1.8M104.6 106.2h1.8"/>
<path d="M189.9 206.2h1.8M189.9 211.6h1.8M104.6 222.5h1.8M104.6 227.9h1.8M189.9 326.6h1.8M189.9 332h1.8M104.6 342.9h1.8M104.6 348.4h1.8M104.6 361.9v.9h.9M190.8 368h.9M191.7 361.9v.9h-.9"/>
</g>
<!-- layer: Visible Narrow -->
<path d="M276.8 196.1l-.3 .2M280.9 199.2l-.3 .1M283.5 199.3l-.3 .2M273.3 202.7l-.3 .2M276.2 205l-.3 .2M282.7 206l-.3 .2M285.2 209.6l-.3 .2M287 210.4l-.4 .1M287 211.3l-.4 .2M314.9 321.9l-1.3 .8" fill="none" stroke="#000" stroke-width=".4"/>
<!-- layer: Hidden Narrow -->
<path d="M254.8 84.9l-1.3 .7M276.2 196l-.4 .2M278.5 197l-.3 .2M280.3 198.8l-.3 .1M273.3 203.5l-.3 .2M275.5 204.9l-.3 .2M277.9 206l-.3 .1M282.1 205.6l-.3 .2M283.5 200.1l-.3 .2M285.3 210.3l-.3 .2M286.3 210.9l-.3 .2" fill="none" stroke="#000" stroke-width=".4"/>
<!-- layer: Titleblock -->
<path d="M344.4 362.2h201.6l.1 50.6h-201.7zM344.4 376.6h201.6M344.4 369.4h201.6M415.9 362.2l.1 50.6M344.4 383.9h201.6M344.4 398.3h201.6M344.4 391.1h201.6M362.1 398.3l.1 14.4M465.5 391.3v14.4M344.4 405.5h201.7M450.8 406.4v6.4M501.6 406.4v6.4" fill="none" stroke="#000" stroke-width=".4"/>
<!-- layer: Custom Tables -->
<path d="M344.4 246h201.6v29h-201.6zM389.7 246v29M436 246v29M484.4 246v29M344.4 264.5h201.6M344.4 287.9h201.6v57.9h-201.6zM344.4 298.4h201.6M344.4 308.9h201.6M386.9 308.9v36.9M441.2 308.9v36.9M488.4 308.9v36.9M344.4 335.3h201.6" fill="none" stroke="#000" stroke-width=".4"/>
<!-- layer: FD_Dimensions -->
<g fill="none" stroke="#000" stroke-width=".4">
<path d="M390 51.2v8.6M394.8 54h18.9M434.1 54h18.8M457.8 51.2v8.6M466.9 51.9v4.9M29.2 66.8h73.6M32 71.6v141.3M57.1 71.6v138.7M193.5 66.8h5.8M459.5 61.6h10.2M459.5 67.9h10.2M466.9 72.8v4.8h-4.8"/>
<path d="M193.5 84.4h5.8M193.5 89.8h5.8M96 100.7h6.8M96 106.2h6.8M57.1 219.3v138.6M193.5 206.2h5.8M193.5 211.6h5.8M32 221.9v141.2M96 222.5h6.8M96 227.9h6.8M193.5 326.6h5.8M193.5 332h5.8"/>
<path d="M52.3 353.1h4.8M96 342.9h6.8M96 348.3h6.8M29.2 368h159.8M54.3 362.8h48.5M57.1 372.8v4.8"/>
</g>
<path d="M390 54l4.8-.8v1.6zM452.9 53.2l4.9 .8-4.9 .8zM466.1 56.8h1.6l-.8 4.8zM32 66.8l.8 4.8h-1.6zM57.1 66.8l.8 4.8h-1.6zM466.9 67.9l.8 4.9h-1.6zM56.3 357.9h1.6l-.8 4.9zM31.2 363.1h1.6l-.8 4.9zM57.1 368l.8 4.8h-1.6z" fill="#000" stroke="#000" stroke-width=".4"/>
<!-- layer: Smart Centers -->
<path d="M333 60.1v10.9" fill="none" stroke="#000" stroke-width=".4"/>
<g font-size="6.7">
<text x="415.5" y="56.3">8.000</text>
<text x="77.4" y="69.2">0.000</text>
<text x="201" y="69.2">0.000</text>
<text x="443.5" y="80">0.750</text>
<text x="201.2" y="86.8">4.845</text>
<text x="201.1" y="92.2">6.345</text>
<text x="410.9" y="98.2">TOP VIEW</text>
<text x="77.3" y="103.1">9.345</text>
<text x="73.6" y="108.5">10.845</text>
<text x="201" y="208.5">38.406</text>
<text x="201" y="214">39.906</text>
<text x="21.7" y="219.8">83.000</text>
<text x="46.8" y="217.1">81.563</text>
<text x="73.6" y="224.9">42.906</text>
<text x="73.6" y="230.3">44.406</text>
<text x="355.4" y="253.6">Rabbet</text>
<text x="401.2" y="252.9">Rabbet</text>
<text x="442.5" y="252.9">Hinge Hole</text>
<text x="486.7" y="252.9">Hinge Hole Offset</text>
<text x="357.9" y="261.6">Width</text>
<text x="403.3" y="261">Depth</text>
<text x="450.6" y="261">Depth</text>
<text x="498.7" y="261">from edge</text>
<text x="357" y="271.4">0.30 in</text>
<text x="402.8" y="271.4">0.50 in</text>
<text x="448.3" y="271.4">0.563 in</text>
<text x="503.3" y="271.4">0.985 in</text>
<text x="423" y="294.8">rabbet guides</text>
<text x="387.6" y="305.4">Left: no rabbet</text>
<text x="441.9" y="305.4">-</text>
<text x="453.5" y="305.4">Right: no rabbet</text>
<text x="360.4" y="315.8">left</text>
<text x="457.1" y="315.8">right</text>
<text x="350.3" y="323.9">rabbeting</text>
<text x="392.7" y="319.8">left rabbeting</text>
<text x="449.4" y="323.8">rabbeting</text>
<text x="493.4" y="319.8">right rabbeting</text>
<text x="201" y="329">71.593</text>
<text x="403.9" y="327.9">length</text>
<text x="507" y="327.8">length</text>
<text x="201" y="334.4">73.093</text>
<text x="359.5" y="331.9">Top</text>
<text x="458.6" y="331.9">Top</text>
<text x="73.6" y="345.3">76.093</text>
<text x="360.3" y="342.9">0 in</text>
<text x="400.2" y="342.9">75.022 in</text>
<text x="459.4" y="342.9">0 in</text>
<text x="503.4" y="342.9">75.022 in</text>
<text x="73.6" y="350.7">77.593</text>
<text x="33.7" y="355.5">1.438</text>
<text x="265.7" y="385.2">FRONT VIEW</text>
</g>
<g font-size="5.3">
<text x="418.8" y="368">2X86-0007</text>
<text x="417.8" y="375.1">1-S1-2X86-0007</text>
<text x="418.4" y="382.5">2X86</text>
<text x="417.8" y="389.5">0.02 in</text>
<text x="252.9" y="398.4">Note on drilling</text>
<text x="253" y="404.9">Solid line : drill on the front side</text>
<text x="380.1" y="404">5.00 in</text>
<text x="252.9" y="411.2">Broken line: drill on the back side</text>
<text x="431.3" y="411.5">1:7</text>
<text x="516.9" y="411.5">1/1</text>
</g>
<g font-size="4.6">
<text x="370.6" y="411.2">12.00 in</text>
<text x="397" y="411.2">12.00 in</text>
</g>
<g font-size="4.3">
<text x="345.8" y="368.4">ORDER NUMBER</text>
<text x="345.8" y="375.5">COMPONENT ID</text>
<text x="345.8" y="382.7">SERIES</text>
<text x="345.9" y="389.9">TOLERANCE</text>
<text x="367.7" y="396.7">CLEARANCE</text>
<text x="345.1" y="404.3">FLOOR</text>
<text x="344.8" y="411.1">CEILING</text>
</g>
<g font-size="3.9">
<text x="420.6" y="403.1">L:Inswing / R:Outswing</text>
<text x="470.2" y="403.1">L:left-hand hinging / R:left-hand hinging</text>
<text x="364.6" y="411.2">LD:</text>
<text x="388.2" y="411.2">/ RD:</text>
</g>
<g font-size="3.5">
<text x="417.9" y="397">SWING</text>
<text x="466.9" y="396.9">HINGE</text>
<text x="417.5" y="410.9">SCALE</text>
<text x="452.1" y="410.9">WEIGHT</text>
<text x="502.9" y="410.9">SHEET</text>
</g>
</svg>
